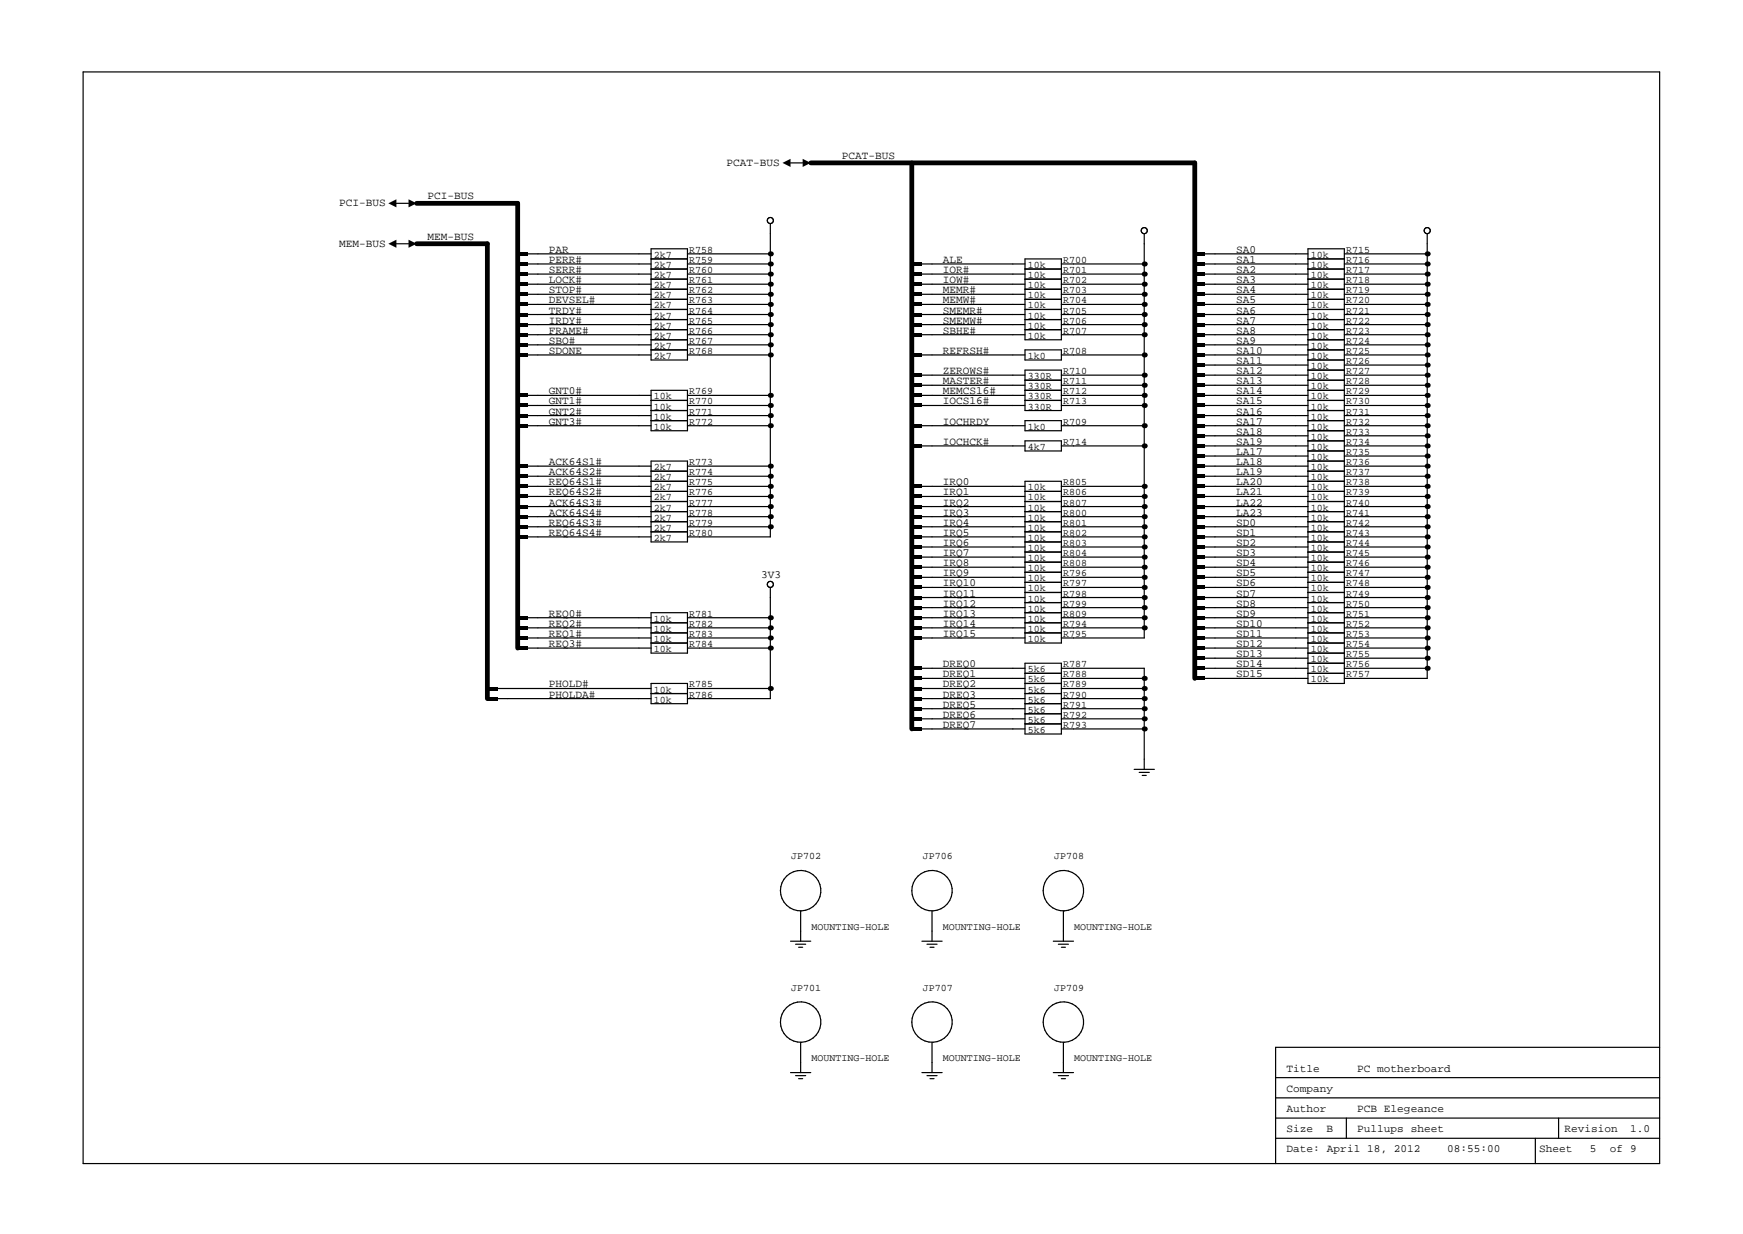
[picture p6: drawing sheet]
<svg xmlns="http://www.w3.org/2000/svg" width="297mm" height="210mm" viewBox="0 0 297 210" stroke-linecap="round" stroke-linejoin="round" font-family="sans-serif">
<g fill="none" stroke="#000" stroke-width=".2">
<path d="M14.2 12.3h268.6v186h-268.6zM67.6 34.6h2M131.3 38.1v53.4h-14.1M134.7 27.8h2.1M195 39.8v68.9h-14.1M243.2 39.8v75.8h-14.1M67.6 41.5h2M89.9 45h21.1M89.9 46.7h21.1M89.9 48.4h21.1M89.9 50.1h21.1M89.9 51.9h21.1"/>
<path d="M89.9 53.6h21.1M89.9 55.3h21.1M89.9 57h21.1M89.9 43.3h21.1M89.9 58.8h21.1M111 44.1h6.2M111 45.8h6.2M111 47.6h6.2M111 49.3h6.2M111 51h6.2M111 52.7h6.2M111 54.4h6.2"/>
<path d="M111 56.2h6.2M111 57.9h6.2M111 59.6h6.2M111 42.4h6.2v18.9h-6.2zM117.2 45h14.1M117.2 46.7h14.1M117.2 48.4h14.1M117.2 50.1h14.1M117.2 51.9h14.1M117.2 53.6h14.1M117.2 55.3h14.1M117.2 57h14.1"/>
<path d="M117.2 43.3h14.1M117.2 58.8h14.1M157.1 45h17.6M157.1 46.7h17.6M157.1 48.4h17.6M157.1 50.1h17.6M157.1 51.9h17.6M157.1 53.6h17.6M157.1 55.3h17.6M157.1 57h17.6M174.7 44.1h6.2v13.8h-6.2zM174.7 59.6h6.2v1.7h-6.2z"/>
<path d="M174.7 45.8h6.2M174.7 47.6h6.2M174.7 49.3h6.2M174.7 51h6.2M174.7 52.7h6.2M174.7 54.4h6.2M174.7 56.2h6.2M180.9 45h14.1M180.9 46.7h14.1M180.9 48.4h14.1M180.9 50.1h14.1M180.9 51.9h14.1"/>
<path d="M180.9 53.6h14.1M180.9 55.3h14.1M180.9 57h14.1M205.3 45h17.6M205.3 46.7h17.6M205.3 48.4h17.6M205.3 50.1h17.6M205.3 51.9h17.6M205.3 53.6h17.6M205.3 55.3h17.6M205.3 57h17.6M205.3 43.3h17.6"/>
<path d="M205.3 58.8h17.6M222.9 44.1h6.2M222.9 45.8h6.2M222.9 47.6h6.2M222.9 49.3h6.2M222.9 51h6.2M222.9 52.7h6.2M222.9 54.4h6.2M222.9 56.2h6.2M222.9 57.9h6.2M222.9 59.6h6.2M222.9 42.4h6.2v74h-6.2z"/>
<path d="M229.1 45h14.1M229.1 46.7h14.1M229.1 48.4h14.1M229.1 50.1h14.1M229.1 51.9h14.1M229.1 53.6h14.1M229.1 55.3h14.1M229.1 57h14.1M229.1 43.3h14.1M229.1 58.8h14.1M89.9 69.1h21.1M89.9 67.4h21.1"/>
<path d="M89.9 60.5h21.1M89.9 72.5h21.1M89.9 70.8h21.1M89.9 79.4h21.1M111 71.7h6.2M111 66.5h6.2v6.9h-6.2zM111 68.2h6.2M111 69.9h6.2M111 78.6h6.2v13.7h-6.2zM117.2 69.1h14.1M117.2 67.4h14.1M117.2 60.5h14.1"/>
<path d="M117.2 72.5h14.1M117.2 70.8h14.1M117.2 79.4h14.1M157.1 63.9h17.6M157.1 65.6h17.6M157.1 69.1h17.6M157.1 67.4h17.6M157.1 60.5h17.6M157.1 72.5h17.6M157.1 76h17.6M174.7 63.1h6.2v6.8h-6.2zM174.7 71.7h6.2v1.7h-6.2z"/>
<path d="M174.7 75.1h6.2v1.7h-6.2zM174.7 64.8h6.2M174.7 66.5h6.2M174.7 68.2h6.2M180.9 63.9h14.1M180.9 65.6h14.1M180.9 69.1h14.1M180.9 67.4h14.1M180.9 60.5h14.1M180.9 72.5h14.1M180.9 76h14.1M205.3 63.9h17.6"/>
<path d="M205.3 65.6h17.6M205.3 69.1h17.6M205.3 67.4h17.6M205.3 60.5h17.6M205.3 72.5h17.6M205.3 76h17.6M205.3 62.2h17.6M205.3 70.8h17.6M205.3 74.3h17.6M205.3 77.7h17.6M205.3 79.4h17.6M222.9 61.3h6.2"/>
<path d="M222.9 71.7h6.2M222.9 73.4h6.2M222.9 63.1h6.2M222.9 64.8h6.2M222.9 66.5h6.2M222.9 68.2h6.2M222.9 69.9h6.2M222.9 75.1h6.2M222.9 76.8h6.2M222.9 78.6h6.2M229.1 63.9h14.1M229.1 65.6h14.1"/>
<path d="M229.1 69.1h14.1M229.1 67.4h14.1M229.1 60.5h14.1M229.1 72.5h14.1M229.1 76h14.1M229.1 62.2h14.1M229.1 70.8h14.1M229.1 74.3h14.1M229.1 77.7h14.1M229.1 79.4h14.1M89.9 81.1h21.1M89.9 82.9h21.1"/>
<path d="M89.9 84.6h21.1M89.9 86.3h21.1M89.9 88h21.1M89.9 89.8h21.1M89.9 91.5h21.1M111 80.3h6.2M111 82h6.2M111 83.7h6.2M111 85.4h6.2M111 87.2h6.2M111 88.9h6.2M111 90.6h6.2"/>
<path d="M117.2 81.1h14.1M117.2 82.9h14.1M117.2 84.6h14.1M117.2 86.3h14.1M117.2 88h14.1M117.2 89.8h14.1M157.1 82.9h17.6M157.1 84.6h17.6M157.1 86.3h17.6M157.1 88h17.6M157.1 89.8h17.6M157.1 91.5h17.6"/>
<path d="M157.1 93.2h17.6M157.1 94.9h17.6M157.1 96.6h17.6M157.1 98.4h17.6M174.7 82h6.2v27.6h-6.2zM174.7 83.7h6.2M174.7 85.4h6.2M174.7 87.2h6.2M174.7 88.9h6.2M174.7 90.6h6.2M174.7 92.3h6.2M174.7 94.1h6.2"/>
<path d="M174.7 95.8h6.2M174.7 97.5h6.2M174.7 99.2h6.2M180.9 82.9h14.1M180.9 84.6h14.1M180.9 86.3h14.1M180.9 88h14.1M180.9 89.8h14.1M180.9 91.5h14.1M180.9 93.2h14.1M180.9 94.9h14.1M180.9 96.6h14.1"/>
<path d="M180.9 98.4h14.1M205.3 81.1h17.6M205.3 82.9h17.6M205.3 84.6h17.6M205.3 86.3h17.6M205.3 88h17.6M205.3 89.8h17.6M205.3 91.5h17.6M205.3 93.2h17.6M205.3 94.9h17.6M205.3 96.6h17.6M205.3 98.4h17.6"/>
<path d="M222.9 80.3h6.2M222.9 82h6.2M222.9 83.7h6.2M222.9 85.4h6.2M222.9 87.2h6.2M222.9 88.9h6.2M222.9 90.6h6.2M222.9 92.3h6.2M222.9 94.1h6.2M222.9 95.8h6.2M222.9 97.5h6.2M222.9 99.2h6.2"/>
<path d="M229.1 81.1h14.1M229.1 82.9h14.1M229.1 84.6h14.1M229.1 86.3h14.1M229.1 88h14.1M229.1 89.8h14.1M229.1 91.5h14.1M229.1 93.2h14.1M229.1 94.9h14.1M229.1 96.6h14.1M229.1 98.4h14.1M84.8 117.3h26.2"/>
<path d="M84.8 119h26.2M89.9 105.3h21.1M89.9 107h21.1M89.9 108.7h21.1M89.9 110.4h21.1M111 104.4h6.2v6.9h-6.2zM111 106.1h6.2M111 107.8h6.2M111 109.6h6.2M111 116.4h6.2v3.5h-6.2zM111 118.2h6.2M117.2 105.3h14.1"/>
<path d="M117.2 107h14.1M117.2 108.7h14.1M117.2 110.4h14.1M117.2 117.3h14.1M131.3 100.1v18.9h-14.1M157.1 100.1h17.6M157.1 101.8h17.6M157.1 113.9h17.6M157.1 115.6h17.6M157.1 103.5h17.6M157.1 105.3h17.6M157.1 107h17.6"/>
<path d="M157.1 108.7h17.6M157.1 117.3h17.6M157.1 119h17.6M174.7 113h6.2v12.1h-6.2zM174.7 100.9h6.2M174.7 102.7h6.2M174.7 104.4h6.2M174.7 106.1h6.2M174.7 107.8h6.2M174.7 114.7h6.2M174.7 116.4h6.2M174.7 118.2h6.2"/>
<path d="M174.7 119.9h6.2M180.9 100.1h14.1M180.9 101.8h14.1M180.9 113.9h14.1v17.2M180.9 115.6h14.1M180.9 103.5h14.1M180.9 105.3h14.1M180.9 107h14.1M180.9 117.3h14.1M180.9 119h14.1M205.3 100.1h17.6M205.3 101.8h17.6"/>
<path d="M205.3 112.1h17.6M205.3 113.9h17.6M205.3 115.6h17.6M205.3 103.5h17.6M205.3 105.3h17.6M205.3 107h17.6M205.3 108.7h17.6M205.3 110.4h17.6M222.9 100.9h6.2M222.9 102.7h6.2M222.9 104.4h6.2M222.9 106.1h6.2"/>
<path d="M222.9 107.8h6.2M222.9 109.6h6.2M222.9 111.3h6.2M222.9 113h6.2M222.9 114.7h6.2M229.1 100.1h14.1M229.1 101.8h14.1M229.1 112.1h14.1M229.1 113.9h14.1M229.1 103.5h14.1M229.1 105.3h14.1M229.1 107h14.1"/>
<path d="M229.1 108.7h14.1M229.1 110.4h14.1M157.1 120.8h17.6M157.1 122.5h17.6M157.1 124.2h17.6M174.7 121.6h6.2M174.7 123.3h6.2M180.9 120.8h14.1M180.9 122.5h14.1M180.9 124.2h14.1M193.3 131.1h3.4M194.1 131.6h1.8"/>
<path d="M194.7 132.1h.6M133 151.8a3.4 3.4 0 0 0 5 3 3.4 3.4 0 0 0 .5-5.8 3.4 3.4 0 0 0-5.4 2.1l-.1 .7M136.4 155.2v5.2M155.4 151.8a3.4 3.4 0 0 0 5 3 3.4 3.4 0 0 0 .5-5.8 3.4 3.4 0 0 0-5.4 2.1l-.1 .7M158.8 155.2v5.2M177.8 151.8a3.4 3.4 0 0 0 4.9 3 3.4 3.4 0 0 0 .6-5.8 3.4 3.4 0 0 0-5.5 2.1v.7M181.2 155.2v5.2M133 174.1a3.4 3.4 0 0 0 5 3.1 3.4 3.4 0 0 0 .5-5.8 3.4 3.4 0 0 0-5.4 2.1l-.1 .7M134.7 160.4h3.5M135.6 160.9h1.7M136.1 161.4h.7M136.4 177.6v5.2"/>
<path d="M155.4 174.1a3.4 3.4 0 0 0 5 3.1 3.4 3.4 0 0 0 .5-5.8 3.4 3.4 0 0 0-5.4 2.1l-.1 .7M157.1 160.4h3.5M158 160.9h1.7M158.5 161.4h.7M158.8 177.6v5.2M177.8 174.1a3.4 3.4 0 0 0 4.9 3.1 3.4 3.4 0 0 0 .6-5.8 3.4 3.4 0 0 0-5.5 2.1v.7M179.5 160.4h3.4M180.4 160.9h1.7M180.9 161.4h.7M181.2 177.6v5.2M282.8 178.5h-65.4v19.8M134.7 182.8h3.5"/>
<path d="M135.6 183.3h1.7M136.1 183.8h.7M157.1 182.8h3.5M158 183.3h1.7M158.5 183.8h.7M179.5 182.8h3.4M180.4 183.3h1.7M180.9 183.8h.7M217.4 187.1h65.4M217.4 194h65.4M217.4 190.5h65.4M217.4 183.6h65.4"/>
<path d="M229.4 190.5v3.5M261.6 194v4.3M265.6 190.5v3.5"/>
<circle cx="131.3" cy="37.6" r=".52"/>
<circle cx="195" cy="39.3" r=".52"/>
<circle cx="243.2" cy="39.3" r=".52"/>
<circle cx="131.3" cy="99.6" r=".52"/>
</g>
<path d="M71 34.6h17.2v75.8M138.2 27.8h65.4v87.8M155.4 27.8v96.4M71 41.5h12.1v77.5" fill="none" stroke="#000" stroke-width=".81"/>
<g fill="#000">
<path d="M66.2 34.6l1.4-.6v1.3zM69.6 34l1.4 .6-1.4 .7zM133.3 27.8l1.4-.7v1.3zM136.8 27.1l1.4 .7-1.4 .6zM66.2 41.5l1.4-.7v1.4zM69.6 40.8l1.4 .7-1.4 .7zM88.2 43h1.7v.5h-1.7zM88.2 44.7h1.7v.5h-1.7zM88.2 46.4h1.7v.6h-1.7zM88.2 48.2h1.7v.5h-1.7zM88.2 49.9h1.7v.5h-1.7zM88.2 51.6h1.7v.5h-1.7z"/>
<path d="M88.2 53.3h1.7v.5h-1.7zM88.2 55.1h1.7v.5h-1.7zM88.2 56.8h1.7v.5h-1.7zM88.2 58.5h1.7v.5h-1.7zM155.4 44.7h1.7v.5h-1.7zM155.4 46.4h1.7v.6h-1.7zM155.4 48.2h1.7v.5h-1.7zM155.4 49.9h1.7v.5h-1.7zM155.4 51.6h1.7v.5h-1.7zM155.4 53.3h1.7v.5h-1.7zM155.4 55.1h1.7v.5h-1.7zM155.4 56.8h1.7v.5h-1.7z"/>
<path d="M203.6 43h1.7v.5h-1.7zM203.6 44.7h1.7v.5h-1.7zM203.6 46.4h1.7v.6h-1.7zM203.6 48.2h1.7v.5h-1.7zM203.6 49.9h1.7v.5h-1.7zM203.6 51.6h1.7v.5h-1.7zM203.6 53.3h1.7v.5h-1.7zM203.6 55.1h1.7v.5h-1.7zM203.6 56.8h1.7v.5h-1.7zM203.6 58.5h1.7v.5h-1.7zM88.2 67.1h1.7v.5h-1.7zM88.2 68.8h1.7v.5h-1.7z"/>
<path d="M88.2 70.6h1.7v.5h-1.7zM88.2 72.3h1.7v.5h-1.7zM88.2 60.2h1.7v.5h-1.7zM88.2 79.2h1.7v.5h-1.7zM155.4 63.7h1.7v.5h-1.7zM155.4 65.4h1.7v.5h-1.7zM155.4 67.1h1.7v.5h-1.7zM155.4 68.8h1.7v.5h-1.7zM155.4 60.2h1.7v.5h-1.7zM155.4 72.3h1.7v.5h-1.7zM155.4 75.7h1.7v.5h-1.7zM203.6 60.2h1.7v.5h-1.7z"/>
<path d="M203.6 61.9h1.7v.6h-1.7zM203.6 63.7h1.7v.5h-1.7zM203.6 65.4h1.7v.5h-1.7zM203.6 67.1h1.7v.5h-1.7zM203.6 68.8h1.7v.5h-1.7zM203.6 70.6h1.7v.5h-1.7zM203.6 72.3h1.7v.5h-1.7zM203.6 74h1.7v.5h-1.7zM203.6 75.7h1.7v.5h-1.7zM203.6 77.4h1.7v.6h-1.7zM203.6 79.2h1.7v.5h-1.7zM88.2 86.1h1.7v.5h-1.7z"/>
<path d="M88.2 89.5h1.7v.5h-1.7zM88.2 82.6h1.7v.5h-1.7zM88.2 87.8h1.7v.5h-1.7zM88.2 91.2h1.7v.5h-1.7zM88.2 80.9h1.7v.5h-1.7zM88.2 84.3h1.7v.5h-1.7zM155.4 98.1h1.7v.5h-1.7zM155.4 87.8h1.7v.5h-1.7zM155.4 89.5h1.7v.5h-1.7zM155.4 91.2h1.7v.5h-1.7zM155.4 92.9h1.7v.6h-1.7zM155.4 94.7h1.7v.5h-1.7z"/>
<path d="M155.4 86.1h1.7v.5h-1.7zM155.4 84.3h1.7v.5h-1.7zM155.4 96.4h1.7v.5h-1.7zM155.4 82.6h1.7v.5h-1.7zM203.6 80.9h1.7v.5h-1.7zM203.6 82.6h1.7v.5h-1.7zM203.6 84.3h1.7v.5h-1.7zM203.6 86.1h1.7v.5h-1.7zM203.6 87.8h1.7v.5h-1.7zM203.6 89.5h1.7v.5h-1.7zM203.6 91.2h1.7v.5h-1.7zM203.6 92.9h1.7v.6h-1.7z"/>
<path d="M203.6 94.7h1.7v.5h-1.7zM203.6 96.4h1.7v.5h-1.7zM203.6 98.1h1.7v.5h-1.7zM83.1 117.1h1.7v.5h-1.7zM83.1 118.8h1.7v.5h-1.7zM88.2 110.2h1.7v.5h-1.7zM88.2 108.4h1.7v.6h-1.7zM88.2 106.7h1.7v.5h-1.7zM88.2 105h1.7v.5h-1.7zM155.4 113.6h1.7v.5h-1.7zM155.4 115.3h1.7v.5h-1.7zM155.4 117.1h1.7v.5h-1.7z"/>
<path d="M155.4 118.8h1.7v.5h-1.7zM155.4 106.7h1.7v.5h-1.7zM155.4 108.4h1.7v.6h-1.7zM155.4 99.8h1.7v.5h-1.7zM155.4 101.6h1.7v.5h-1.7zM155.4 103.3h1.7v.5h-1.7zM155.4 105h1.7v.5h-1.7zM203.6 99.8h1.7v.5h-1.7zM203.6 101.6h1.7v.5h-1.7zM203.6 103.3h1.7v.5h-1.7zM203.6 105h1.7v.5h-1.7zM203.6 106.7h1.7v.5h-1.7z"/>
<path d="M203.6 108.4h1.7v.6h-1.7zM203.6 110.2h1.7v.5h-1.7zM203.6 111.9h1.7v.5h-1.7zM203.6 113.6h1.7v.5h-1.7zM203.6 115.3h1.7v.5h-1.7zM155.4 120.5h1.7v.5h-1.7zM155.4 122.2h1.7v.5h-1.7zM155.4 123.9h1.7v.6h-1.7z"/>
<circle cx="131.3" cy="55.3" r=".43"/>
<circle cx="131.3" cy="43.3" r=".43"/>
<circle cx="131.3" cy="45" r=".43"/>
<circle cx="131.3" cy="46.7" r=".43"/>
<circle cx="131.3" cy="50.1" r=".43"/>
<circle cx="131.3" cy="51.9" r=".43"/>
<circle cx="131.3" cy="48.4" r=".43"/>
<circle cx="131.3" cy="53.6" r=".43"/>
<circle cx="131.3" cy="57" r=".43"/>
<circle cx="131.3" cy="58.8" r=".43"/>
<circle cx="195" cy="45" r=".43"/>
<circle cx="195" cy="46.7" r=".43"/>
<circle cx="195" cy="48.4" r=".43"/>
<circle cx="195" cy="53.6" r=".43"/>
<circle cx="195" cy="50.1" r=".43"/>
<circle cx="195" cy="51.9" r=".43"/>
<circle cx="195" cy="55.3" r=".43"/>
<circle cx="195" cy="57" r=".43"/>
<circle cx="243.2" cy="48.4" r=".43"/>
<circle cx="243.2" cy="57" r=".43"/>
<circle cx="243.2" cy="45" r=".43"/>
<circle cx="243.2" cy="51.9" r=".43"/>
<circle cx="243.2" cy="53.6" r=".43"/>
<circle cx="243.2" cy="58.8" r=".43"/>
<circle cx="243.2" cy="43.3" r=".43"/>
<circle cx="243.2" cy="46.7" r=".43"/>
<circle cx="243.2" cy="50.1" r=".43"/>
<circle cx="243.2" cy="55.3" r=".43"/>
<circle cx="131.3" cy="72.5" r=".43"/>
<circle cx="131.3" cy="67.4" r=".43"/>
<circle cx="131.3" cy="69.1" r=".43"/>
<circle cx="131.3" cy="70.8" r=".43"/>
<circle cx="131.3" cy="79.4" r=".43"/>
<circle cx="131.3" cy="60.5" r=".43"/>
<circle cx="195" cy="65.6" r=".43"/>
<circle cx="195" cy="69.1" r=".43"/>
<circle cx="195" cy="72.5" r=".43"/>
<circle cx="195" cy="67.4" r=".43"/>
<circle cx="195" cy="76" r=".43"/>
<circle cx="195" cy="60.5" r=".43"/>
<circle cx="195" cy="63.9" r=".43"/>
<circle cx="243.2" cy="76" r=".43"/>
<circle cx="243.2" cy="79.4" r=".43"/>
<circle cx="243.2" cy="65.6" r=".43"/>
<circle cx="243.2" cy="69.1" r=".43"/>
<circle cx="243.2" cy="70.8" r=".43"/>
<circle cx="243.2" cy="74.3" r=".43"/>
<circle cx="243.2" cy="60.5" r=".43"/>
<circle cx="243.2" cy="63.9" r=".43"/>
<circle cx="243.2" cy="67.4" r=".43"/>
<circle cx="243.2" cy="72.5" r=".43"/>
<circle cx="243.2" cy="77.7" r=".43"/>
<circle cx="243.2" cy="62.2" r=".43"/>
<circle cx="131.3" cy="82.9" r=".43"/>
<circle cx="131.3" cy="84.6" r=".43"/>
<circle cx="131.3" cy="81.1" r=".43"/>
<circle cx="131.3" cy="86.3" r=".43"/>
<circle cx="131.3" cy="88" r=".43"/>
<circle cx="131.3" cy="89.8" r=".43"/>
<circle cx="195" cy="98.4" r=".43"/>
<circle cx="195" cy="91.5" r=".43"/>
<circle cx="195" cy="82.9" r=".43"/>
<circle cx="195" cy="96.6" r=".43"/>
<circle cx="195" cy="88" r=".43"/>
<circle cx="195" cy="89.8" r=".43"/>
<circle cx="195" cy="93.2" r=".43"/>
<circle cx="195" cy="94.9" r=".43"/>
<circle cx="195" cy="86.3" r=".43"/>
<circle cx="195" cy="84.6" r=".43"/>
<circle cx="243.2" cy="82.9" r=".43"/>
<circle cx="243.2" cy="93.2" r=".43"/>
<circle cx="243.2" cy="96.6" r=".43"/>
<circle cx="243.2" cy="84.6" r=".43"/>
<circle cx="243.2" cy="91.5" r=".43"/>
<circle cx="243.2" cy="94.9" r=".43"/>
<circle cx="243.2" cy="81.1" r=".43"/>
<circle cx="243.2" cy="86.3" r=".43"/>
<circle cx="243.2" cy="88" r=".43"/>
<circle cx="243.2" cy="89.8" r=".43"/>
<circle cx="243.2" cy="98.4" r=".43"/>
<circle cx="131.3" cy="108.7" r=".43"/>
<circle cx="131.3" cy="110.4" r=".43"/>
<circle cx="131.3" cy="117.3" r=".43"/>
<circle cx="131.3" cy="105.3" r=".43"/>
<circle cx="131.3" cy="107" r=".43"/>
<circle cx="195" cy="115.6" r=".43"/>
<circle cx="195" cy="119" r=".43"/>
<circle cx="195" cy="105.3" r=".43"/>
<circle cx="195" cy="117.3" r=".43"/>
<circle cx="195" cy="107" r=".43"/>
<circle cx="195" cy="101.8" r=".43"/>
<circle cx="195" cy="100.1" r=".43"/>
<circle cx="195" cy="103.5" r=".43"/>
<circle cx="243.2" cy="110.4" r=".43"/>
<circle cx="243.2" cy="100.1" r=".43"/>
<circle cx="243.2" cy="101.8" r=".43"/>
<circle cx="243.2" cy="103.5" r=".43"/>
<circle cx="243.2" cy="105.3" r=".43"/>
<circle cx="243.2" cy="107" r=".43"/>
<circle cx="243.2" cy="108.7" r=".43"/>
<circle cx="243.2" cy="112.1" r=".43"/>
<circle cx="243.2" cy="113.9" r=".43"/>
<circle cx="195" cy="122.5" r=".43"/>
<circle cx="195" cy="124.2" r=".43"/>
<circle cx="195" cy="120.8" r=".43"/>
</g>
<g font-size="1.9">
<text x="123.8" y="28.3">PCAT-BUS</text>
<text x="143.5" y="27.1">PCAT-BUS</text>
<text x="57.8" y="35.2">PCI-BUS</text>
<text x="72.9" y="34">PCI-BUS</text>
<text x="72.9" y="40.8">MEM-BUS</text>
<text x="57.8" y="42.1">MEM-BUS</text>
<text x="93.5" y="43.1">PAR</text>
<text x="93.5" y="44.8">PERR#</text>
<text x="93.5" y="46.5">SERR#</text>
<text x="160.7" y="44.8">ALE</text>
<text x="160.7" y="46.5">IOR#</text>
<text x="210.6" y="43.1">SA0</text>
<text x="210.6" y="44.8">SA1</text>
<text x="210.6" y="46.5">SA2</text>
<text x="93.5" y="48.3">LOCK#</text>
<text x="93.5" y="51.7">DEVSEL#</text>
<text x="93.5" y="53.4">TRDY#</text>
<text x="93.5" y="50">STOP#</text>
<text x="160.7" y="48.3">IOW#</text>
<text x="160.7" y="50">MEMR#</text>
<text x="160.7" y="51.7">MEMW#</text>
<text x="160.7" y="53.4">SMEMR#</text>
<text x="210.6" y="48.3">SA3</text>
<text x="210.6" y="50">SA4</text>
<text x="210.6" y="51.7">SA5</text>
<text x="210.6" y="53.4">SA6</text>
<text x="93.5" y="55.1">IRDY#</text>
<text x="93.5" y="56.9">FRAME#</text>
<text x="93.5" y="58.6">SBO#</text>
<text x="160.7" y="55.1">SMEMW#</text>
<text x="160.7" y="56.9">SBHE#</text>
<text x="210.6" y="55.1">SA7</text>
<text x="210.6" y="56.9">SA8</text>
<text x="210.6" y="58.6">SA9</text>
<text x="93.5" y="60.3">SDONE</text>
<text x="160.7" y="63.8">ZEROWS#</text>
<text x="160.7" y="65.5">MASTER#</text>
<text x="160.7" y="60.3">REFRSH#</text>
<text x="210.6" y="60.3">SA10</text>
<text x="210.6" y="62">SA11</text>
<text x="210.6" y="63.8">SA12</text>
<text x="210.6" y="65.5">SA13</text>
<text x="93.5" y="70.6">GNT2#</text>
<text x="93.5" y="67.2">GNT0#</text>
<text x="93.5" y="68.9">GNT1#</text>
<text x="160.7" y="68.9">IOCS16#</text>
<text x="160.7" y="67.2">MEMCS16#</text>
<text x="210.6" y="67.2">SA14</text>
<text x="210.6" y="68.9">SA15</text>
<text x="210.6" y="70.6">SA16</text>
<text x="93.5" y="72.4">GNT3#</text>
<text x="160.7" y="72.4">IOCHRDY</text>
<text x="160.7" y="75.8">IOCHCK#</text>
<text x="210.6" y="72.4">SA17</text>
<text x="210.6" y="74.1">SA18</text>
<text x="210.6" y="75.8">SA19</text>
<text x="210.6" y="77.5">LA17</text>
<text x="93.5" y="79.3">ACK64S1#</text>
<text x="93.5" y="82.7">REQ64S1#</text>
<text x="93.5" y="81">ACK64S2#</text>
<text x="160.7" y="82.7">IRQ0</text>
<text x="210.6" y="79.3">LA18</text>
<text x="210.6" y="81">LA19</text>
<text x="210.6" y="82.7">LA20</text>
<text x="93.5" y="86.1">ACK64S3#</text>
<text x="93.5" y="89.6">REQ64S3#</text>
<text x="93.5" y="87.9">ACK64S4#</text>
<text x="93.5" y="84.4">REQ64S2#</text>
<text x="160.7" y="87.9">IRQ3</text>
<text x="160.7" y="89.6">IRQ4</text>
<text x="160.7" y="86.1">IRQ2</text>
<text x="160.7" y="84.4">IRQ1</text>
<text x="210.6" y="84.4">LA21</text>
<text x="210.6" y="86.1">LA22</text>
<text x="210.6" y="87.9">LA23</text>
<text x="210.6" y="89.6">SD0</text>
<text x="93.5" y="91.3">REQ64S4#</text>
<text x="160.7" y="91.3">IRQ5</text>
<text x="160.7" y="93">IRQ6</text>
<text x="160.7" y="94.8">IRQ7</text>
<text x="210.6" y="91.3">SD1</text>
<text x="210.6" y="93">SD2</text>
<text x="210.6" y="94.8">SD3</text>
<text x="129.7" y="98.5">3V3</text>
<text x="160.7" y="98.2">IRQ9</text>
<text x="160.7" y="99.9">IRQ10</text>
<text x="160.7" y="101.6">IRQ11</text>
<text x="160.7" y="96.5">IRQ8</text>
<text x="210.6" y="96.5">SD4</text>
<text x="210.6" y="98.2">SD5</text>
<text x="210.6" y="99.9">SD6</text>
<text x="210.6" y="101.6">SD7</text>
<text x="93.5" y="106.8">REQ2#</text>
<text x="93.5" y="105.1">REQ0#</text>
<text x="160.7" y="106.8">IRQ14</text>
<text x="160.7" y="103.4">IRQ12</text>
<text x="160.7" y="105.1">IRQ13</text>
<text x="210.6" y="103.4">SD8</text>
<text x="210.6" y="105.1">SD9</text>
<text x="210.6" y="106.8">SD10</text>
<text x="93.5" y="110.3">REQ3#</text>
<text x="93.5" y="108.5">REQ1#</text>
<text x="160.7" y="113.7">DREQ0</text>
<text x="160.7" y="108.5">IRQ15</text>
<text x="210.6" y="108.5">SD11</text>
<text x="210.6" y="110.3">SD12</text>
<text x="210.6" y="112">SD13</text>
<text x="210.6" y="113.7">SD14</text>
<text x="93.5" y="117.1">PHOLD#</text>
<text x="93.5" y="118.9">PHOLDA#</text>
<text x="160.7" y="115.4">DREQ1</text>
<text x="160.7" y="117.1">DREQ2</text>
<text x="160.7" y="118.9">DREQ3</text>
<text x="210.6" y="115.4">SD15</text>
<text x="160.7" y="120.6">DREQ5</text>
<text x="160.7" y="122.3">DREQ6</text>
<text x="160.7" y="124">DREQ7</text>
<text x="219.3" y="182.6">Title</text>
<text x="231.3" y="182.6">PC motherboard</text>
<text x="219.3" y="189.5">Author</text>
<text x="219.3" y="186">Company</text>
<text x="231.3" y="189.5">PCB Elegeance</text>
<text x="219.3" y="196.4">Date: April 18, 2012</text>
<text x="219.3" y="192.9">Size</text>
<text x="226.1" y="192.9">B</text>
<text x="231.3" y="192.9">Pullups sheet</text>
<text x="246.6" y="196.4">08:55:00</text>
<text x="262.3" y="196.4">Sheet</text>
<text x="266.6" y="192.9">Revision</text>
<text x="270.9" y="196.4">5</text>
<text x="274.4" y="196.4">of 9</text>
<text x="277.8" y="192.9">1.0</text>
</g>
<g font-size="1.7">
<text x="111.4" y="43.9">2k7</text>
<text x="111.4" y="45.7">2k7</text>
<text x="111.4" y="47.4">2k7</text>
<text x="117.5" y="43.1">R758</text>
<text x="117.5" y="44.8">R759</text>
<text x="117.5" y="46.5">R760</text>
<text x="175.2" y="45.7">10k</text>
<text x="175.2" y="47.4">10k</text>
<text x="181.2" y="44.8">R700</text>
<text x="181.2" y="46.5">R701</text>
<text x="223.4" y="43.9">10k</text>
<text x="223.4" y="45.7">10k</text>
<text x="223.4" y="47.4">10k</text>
<text x="229.4" y="43.1">R715</text>
<text x="229.4" y="44.8">R716</text>
<text x="229.4" y="46.5">R717</text>
<text x="111.4" y="49.1">2k7</text>
<text x="111.4" y="50.8">2k7</text>
<text x="111.4" y="52.6">2k7</text>
<text x="117.5" y="48.3">R761</text>
<text x="117.5" y="50">R762</text>
<text x="117.5" y="51.7">R763</text>
<text x="117.5" y="53.4">R764</text>
<text x="175.2" y="49.1">10k</text>
<text x="175.2" y="50.8">10k</text>
<text x="175.2" y="52.6">10k</text>
<text x="181.2" y="48.3">R702</text>
<text x="181.2" y="50">R703</text>
<text x="181.2" y="51.7">R704</text>
<text x="181.2" y="53.4">R705</text>
<text x="223.4" y="49.1">10k</text>
<text x="223.4" y="50.8">10k</text>
<text x="223.4" y="52.6">10k</text>
<text x="229.4" y="48.3">R718</text>
<text x="229.4" y="50">R719</text>
<text x="229.4" y="51.7">R720</text>
<text x="229.4" y="53.4">R721</text>
<text x="111.4" y="54.3">2k7</text>
<text x="111.4" y="56">2k7</text>
<text x="111.4" y="57.7">2k7</text>
<text x="111.4" y="59.4">2k7</text>
<text x="117.5" y="55.1">R765</text>
<text x="117.5" y="56.9">R766</text>
<text x="117.5" y="58.6">R767</text>
<text x="175.2" y="54.3">10k</text>
<text x="175.2" y="56">10k</text>
<text x="175.2" y="57.7">10k</text>
<text x="181.2" y="55.1">R706</text>
<text x="181.2" y="56.9">R707</text>
<text x="223.4" y="54.3">10k</text>
<text x="223.4" y="56">10k</text>
<text x="223.4" y="57.7">10k</text>
<text x="223.4" y="59.4">10k</text>
<text x="229.4" y="55.1">R722</text>
<text x="229.4" y="56.9">R723</text>
<text x="229.4" y="58.6">R724</text>
<text x="111.4" y="61.2">2k7</text>
<text x="117.5" y="60.3">R768</text>
<text x="175.2" y="61.2">1k0</text>
<text x="175.2" y="64.6">330R</text>
<text x="181.2" y="60.3">R708</text>
<text x="181.2" y="63.8">R710</text>
<text x="181.2" y="65.5">R711</text>
<text x="223.4" y="61.2">10k</text>
<text x="223.4" y="62.9">10k</text>
<text x="223.4" y="64.6">10k</text>
<text x="229.4" y="60.3">R725</text>
<text x="229.4" y="62">R726</text>
<text x="229.4" y="63.8">R727</text>
<text x="229.4" y="65.5">R728</text>
<text x="111.4" y="68.1">10k</text>
<text x="111.4" y="69.8">10k</text>
<text x="111.4" y="71.5">10k</text>
<text x="117.5" y="67.2">R769</text>
<text x="117.5" y="68.9">R770</text>
<text x="117.5" y="70.6">R771</text>
<text x="175.2" y="66.3">330R</text>
<text x="175.2" y="68.1">330R</text>
<text x="175.2" y="69.8">330R</text>
<text x="181.2" y="67.2">R712</text>
<text x="181.2" y="68.9">R713</text>
<text x="223.4" y="66.3">10k</text>
<text x="223.4" y="68.1">10k</text>
<text x="223.4" y="69.8">10k</text>
<text x="223.4" y="71.5">10k</text>
<text x="229.4" y="67.2">R729</text>
<text x="229.4" y="68.9">R730</text>
<text x="229.4" y="70.6">R731</text>
<text x="111.4" y="73.2">10k</text>
<text x="117.5" y="72.4">R772</text>
<text x="175.2" y="73.2">1k0</text>
<text x="175.2" y="76.7">4k7</text>
<text x="181.2" y="72.4">R709</text>
<text x="181.2" y="75.8">R714</text>
<text x="223.4" y="73.2">10k</text>
<text x="223.4" y="74.9">10k</text>
<text x="223.4" y="76.7">10k</text>
<text x="229.4" y="72.4">R732</text>
<text x="229.4" y="74.1">R733</text>
<text x="229.4" y="75.8">R734</text>
<text x="229.4" y="77.5">R735</text>
<text x="111.4" y="80.1">2k7</text>
<text x="111.4" y="81.8">2k7</text>
<text x="111.4" y="83.6">2k7</text>
<text x="117.5" y="79.3">R773</text>
<text x="117.5" y="81">R774</text>
<text x="117.5" y="82.7">R775</text>
<text x="175.2" y="83.6">10k</text>
<text x="181.2" y="82.7">R805</text>
<text x="223.4" y="78.4">10k</text>
<text x="223.4" y="80.1">10k</text>
<text x="223.4" y="81.8">10k</text>
<text x="223.4" y="83.6">10k</text>
<text x="229.4" y="79.3">R736</text>
<text x="229.4" y="81">R737</text>
<text x="229.4" y="82.7">R738</text>
<text x="111.4" y="85.3">2k7</text>
<text x="111.4" y="87">2k7</text>
<text x="111.4" y="88.7">2k7</text>
<text x="117.5" y="84.4">R776</text>
<text x="117.5" y="86.1">R777</text>
<text x="117.5" y="87.9">R778</text>
<text x="117.5" y="89.6">R779</text>
<text x="175.2" y="88.7">10k</text>
<text x="175.2" y="85.3">10k</text>
<text x="175.2" y="87">10k</text>
<text x="181.2" y="87.9">R800</text>
<text x="181.2" y="89.6">R801</text>
<text x="181.2" y="84.4">R806</text>
<text x="181.2" y="86.1">R807</text>
<text x="223.4" y="85.3">10k</text>
<text x="223.4" y="87">10k</text>
<text x="223.4" y="88.7">10k</text>
<text x="229.4" y="84.4">R739</text>
<text x="229.4" y="86.1">R740</text>
<text x="229.4" y="87.9">R741</text>
<text x="229.4" y="89.6">R742</text>
<text x="111.4" y="90.4">2k7</text>
<text x="111.4" y="92.2">2k7</text>
<text x="117.5" y="91.3">R780</text>
<text x="175.2" y="90.4">10k</text>
<text x="175.2" y="92.2">10k</text>
<text x="175.2" y="93.9">10k</text>
<text x="175.2" y="95.6">10k</text>
<text x="181.2" y="91.3">R802</text>
<text x="181.2" y="93">R803</text>
<text x="181.2" y="94.8">R804</text>
<text x="223.4" y="90.4">10k</text>
<text x="223.4" y="92.2">10k</text>
<text x="223.4" y="93.9">10k</text>
<text x="223.4" y="95.6">10k</text>
<text x="229.4" y="91.3">R743</text>
<text x="229.4" y="93">R744</text>
<text x="229.4" y="94.8">R745</text>
<text x="175.2" y="99.1">10k</text>
<text x="175.2" y="100.8">10k</text>
<text x="175.2" y="97.3">10k</text>
<text x="181.2" y="98.2">R796</text>
<text x="181.2" y="99.9">R797</text>
<text x="181.2" y="101.6">R798</text>
<text x="181.2" y="96.5">R808</text>
<text x="223.4" y="97.3">10k</text>
<text x="223.4" y="99.1">10k</text>
<text x="223.4" y="100.8">10k</text>
<text x="229.4" y="96.5">R746</text>
<text x="229.4" y="98.2">R747</text>
<text x="229.4" y="99.9">R748</text>
<text x="229.4" y="101.6">R749</text>
<text x="111.4" y="105.9">10k</text>
<text x="111.4" y="107.7">10k</text>
<text x="117.5" y="105.1">R781</text>
<text x="117.5" y="106.8">R782</text>
<text x="175.2" y="107.7">10k</text>
<text x="175.2" y="102.5">10k</text>
<text x="175.2" y="104.2">10k</text>
<text x="175.2" y="105.9">10k</text>
<text x="181.2" y="106.8">R794</text>
<text x="181.2" y="103.4">R799</text>
<text x="181.2" y="105.1">R809</text>
<text x="223.4" y="102.5">10k</text>
<text x="223.4" y="104.2">10k</text>
<text x="223.4" y="105.9">10k</text>
<text x="223.4" y="107.7">10k</text>
<text x="229.4" y="103.4">R750</text>
<text x="229.4" y="105.1">R751</text>
<text x="229.4" y="106.8">R752</text>
<text x="111.4" y="109.4">10k</text>
<text x="111.4" y="111.1">10k</text>
<text x="117.5" y="108.5">R783</text>
<text x="117.5" y="110.3">R784</text>
<text x="175.2" y="109.4">10k</text>
<text x="181.2" y="113.7">R787</text>
<text x="181.2" y="108.5">R795</text>
<text x="223.4" y="109.4">10k</text>
<text x="223.4" y="111.1">10k</text>
<text x="223.4" y="112.8">10k</text>
<text x="229.4" y="108.5">R753</text>
<text x="229.4" y="110.3">R754</text>
<text x="229.4" y="112">R755</text>
<text x="229.4" y="113.7">R756</text>
<text x="111.4" y="118">10k</text>
<text x="111.4" y="119.7">10k</text>
<text x="117.5" y="117.1">R785</text>
<text x="117.5" y="118.9">R786</text>
<text x="175.2" y="114.6">5k6</text>
<text x="175.2" y="116.3">5k6</text>
<text x="175.2" y="118">5k6</text>
<text x="175.2" y="119.7">5k6</text>
<text x="181.2" y="115.4">R788</text>
<text x="181.2" y="117.1">R789</text>
<text x="181.2" y="118.9">R790</text>
<text x="223.4" y="114.6">10k</text>
<text x="223.4" y="116.3">10k</text>
<text x="229.4" y="115.4">R757</text>
<text x="175.2" y="121.4">5k6</text>
<text x="175.2" y="123.2">5k6</text>
<text x="175.2" y="124.9">5k6</text>
<text x="181.2" y="120.6">R791</text>
<text x="181.2" y="122.3">R792</text>
<text x="181.2" y="124">R793</text>
<text x="134.9" y="146.4">JP702</text>
<text x="157.2" y="146.4">JP706</text>
<text x="179.6" y="146.4">JP708</text>
<text x="138.3" y="158.5">MOUNTING-HOLE</text>
<text x="160.7" y="158.5">MOUNTING-HOLE</text>
<text x="183.1" y="158.5">MOUNTING-HOLE</text>
<text x="134.9" y="168.8">JP701</text>
<text x="157.2" y="168.8">JP707</text>
<text x="179.6" y="168.8">JP709</text>
<text x="138.3" y="180.9">MOUNTING-HOLE</text>
<text x="160.7" y="180.9">MOUNTING-HOLE</text>
<text x="183.1" y="180.9">MOUNTING-HOLE</text>
</g>
</svg>
